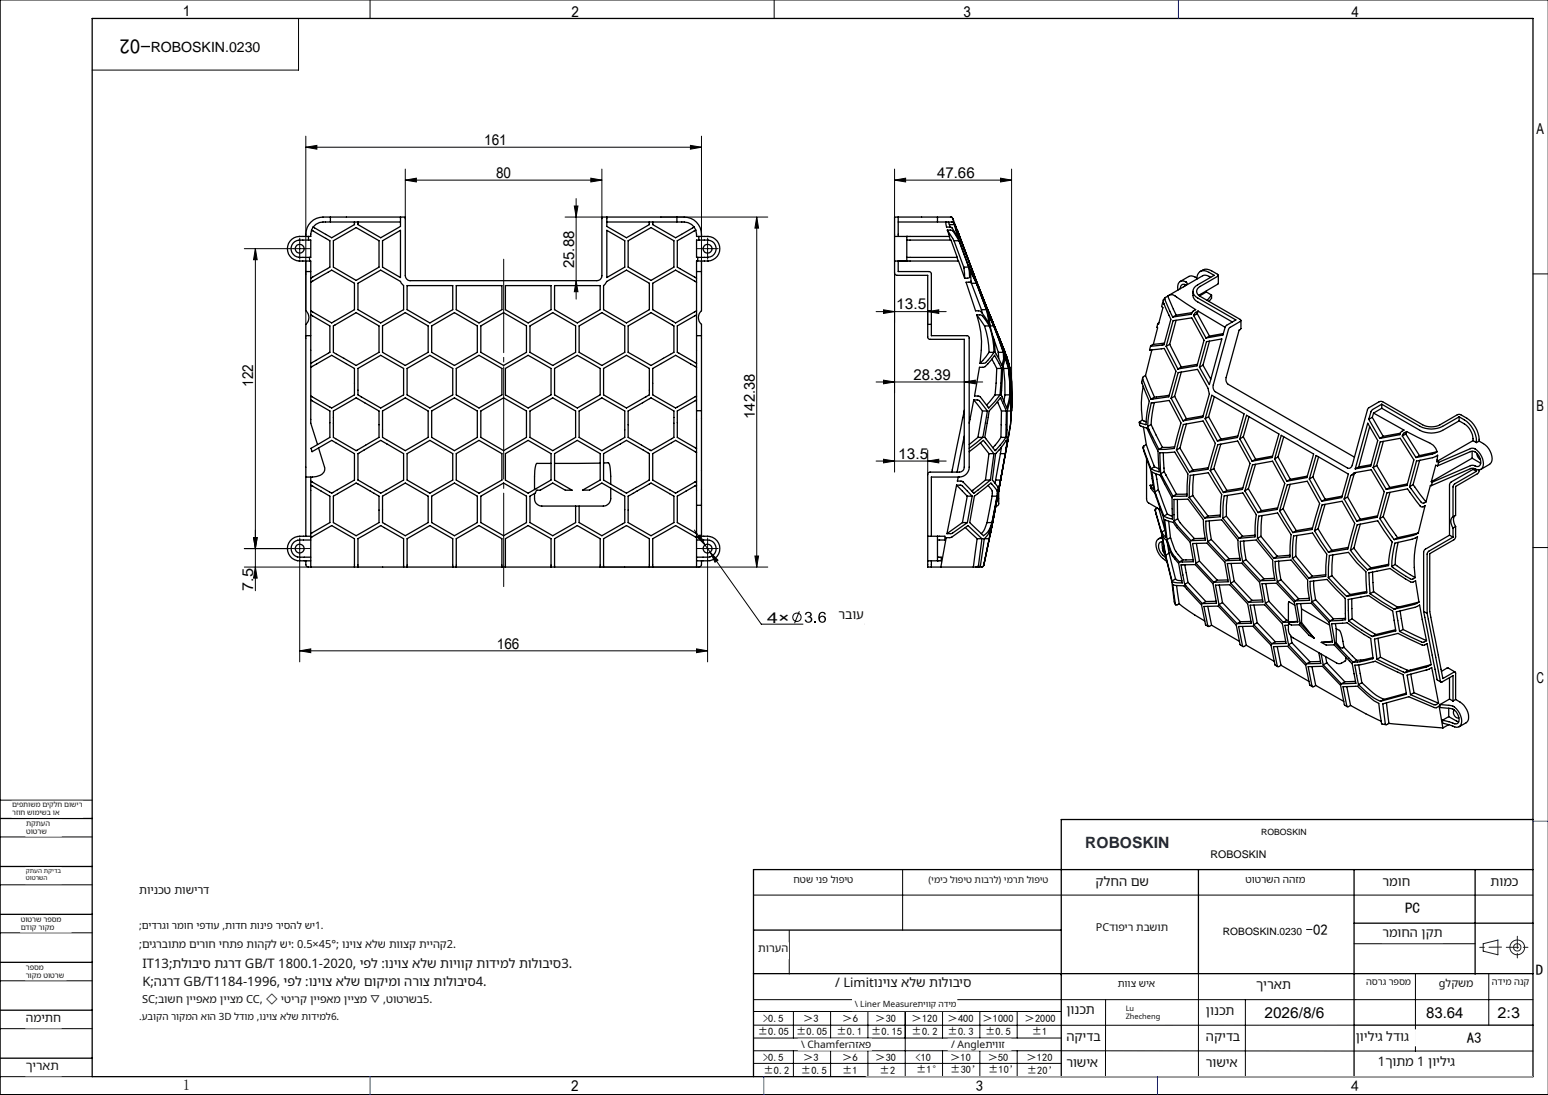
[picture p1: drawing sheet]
<svg xmlns="http://www.w3.org/2000/svg" width="420mm" height="297mm" viewBox="0 0 420 297" stroke-linecap="round" stroke-linejoin="round" font-family="sans-serif">
<g fill="none" stroke="#000" stroke-width=".27">
<path d="M100.4 0v5M210 0v5M420 0h-419.9v297h419.9M81 5v14h-56M83 39.9l3-.5v1.1zM83 36.9v51.1M83 39.9h107.3M187.3 39.4l3 .5-3 .6zM190.3 36.9v37.4M110 48.9l3-.6v1.1zM110 48.9h53.3M110 45.9v13.4"/>
<path d="M153.3 58.9h10M155.8 55.9h1l-.5 3zM156.3 53.9v27.2M160.3 48.3l3 .6-3 .5zM163.3 45.9v13.4M179.3 58.9h29M205.3 58.9v94.9M205.3 58.9l.5 3h-1zM242.7 48.9l3-.6v1.1zM242.7 45.9v13M242.7 48.9h31.8M271.5 48.3l3 .6-3 .5z"/>
<path d="M274.5 45.9v61.2M66.3 67.4h12.2M69.3 67.4l.5 3h-1zM69.3 67.4v92.8M79.7 67.4h3.3M81.3 65.8v3.3M156.3 76.1l.5 3h-1zM190.3 67.4h3.3M192 65.8v3.3M242.7 74v54.1M415.9 74.3h4.1M237.7 84.5h19"/>
<path d="M239.7 84l3 .5-3 .5zM251.7 84.5l3-.5v1zM251.7 84.3v3.2M237.7 103.6h28.9M239.7 103.1l3 .5-3 .5zM261.6 103.6l3-.5v1zM237.7 125.1h19M239.7 124.6l3 .5-3 .5zM251.7 125.1l3-.5v1zM251.7 122.1v6.6M66.3 148.8h12.2M66.3 153.8h17.3"/>
<path d="M68.8 145.8h1l-.5 3zM69.3 153.8l.5 3h-1zM79.7 148.8h3.3M81.3 147.1v3.4M81.3 151.7v27.8M162.8 153.8h45.5M188.4 143.8l18.2 25.5h27.8M189.1 145.7l.8-.6 1.4 2.7zM190.3 148.8h3.3M192 147.1v3.4M192 151.7v27.8M192.7 149.8l2.1 2.1-.8 .6z"/>
<path d="M204.8 150.8h1l-.5 3zM415.9 148.5h4.1M81.3 176.5l3-.5v1zM81.3 176.5h110.7M189 176l3 .5-3 .5zM216.9 165.8l-1.3 3.2M0 217h25M0 227h25M0 240h25M244.9 236v16.3M0 253h25M204.4 242.8h211.5"/>
<path d="M214.1 252.4v11.8M367.4 256h32.8M0 266h25M0 279h25M204.4 271.1h211.5M204.4 278.1h163M204.4 274.4h83.5M215.3 274.4v7.1M225.4 274.4v7.1M235.5 274.4v7.1M245.6 274.4v17.6M255.7 274.4v7.1"/>
<path d="M265.9 274.4v7.1M276 274.4v7.1M300 271.1l-.1 21M325.2 264.1v27.9M337.9 271.1v20.9M384 264.2v20.9M403.9 264.1v14M0 292h25M204.4 285l211.5 .1M204.4 288.4h83.5M204.5 281.5h83.5M215.3 285v7"/>
<path d="M225.4 285v7M235.5 285v7M255.7 285v7M265.9 285v7M276 285v7M287.9 292h128"/>
<circle cx="216.2" cy="167.4" r="1.14"/>
</g>
<g fill="none" stroke="#191924" stroke-width=".27">
<path d="M402.4 256l4-1v4l-4-1z"/>
<circle cx="411.7" cy="257" r="1"/>
<circle cx="411.7" cy="257" r="2"/>
</g>
<path d="M136.7 70.3v88.8" fill="none" stroke="#000" stroke-width=".27" stroke-dasharray="30.5 1.3 1.3 1.3" stroke-dashoffset="5.1"/>
<g fill="none" stroke="#000" stroke-width=".27" stroke-dasharray="30.5 1.3 1.3 1.3">
<path d="M79.7 67.4h-1.2M81.3 65.8v-1.2M81.3 69.1v1.2M83 67.4h1.2M190.3 67.4h-1.2M192 65.8v-1.2M192 69.1v1.2M193.7 67.4h1.2M79.7 148.8h-1.2M81.3 147.1v-1.2M81.3 150.4v1.2M83 148.8h1.2"/>
<path d="M190.3 148.8h-1.2M192 147.1v-1.2M192 150.4v1.2M193.7 148.8h1.2"/>
</g>
<g fill="none" stroke="#000" stroke-width=".35">
<path d="M25 5h390.9v287h-390.9zM89.6 58.9h20.4v15.9a1.38 1.38 0 0 0 1.3 1.3h50.7a1.29 1.29 0 0 0 1.3-1.3v-15.9h20.4M89.6 58.9a6.3 6.3 0 0 0-5.3 1.4 4.8 4.8 0 0 0-1.3 3.8M89.6 58.9v1.3M108.7 58.9v2.5l-5.4 3.1-6.2-3.6v-.7M164.6 58.9v2.5l5.4 3.1 6.2-3.6v-.7M183.7 58.9a6.3 6.3 0 0 1 5.2 1.4 4.8 4.8 0 0 1 1.4 3.8M183.7 58.9v1.3M243.7 58.9v5.2M254.4 58.9h-11.7v5.2M254.4 58.9h3.5M254.4 58.9v1.3"/>
<path d="M257.9 58.9l.6 .4M257.9 58.9h.2M258 58.9h.1M258.5 59.3l.8 2.1M258.5 59.3l.2 .4M79.5 66a3.4 3.4 0 0 1 2.6-.9h2.2v4.7h-2.4a2.42 2.42 0 0 1-2.5-1.1 2.42 2.42 0 0 1 .1-2.7zM83 73.7v10.6a2.45 2.45 0 0 1 0 3.7v3M83 70.8v2.9M83 73.7h1.3M83.7 64.1v1M84 69.8v1M84.3 76.5l5.7-3.2 6.2 3.5v7.2l-6.2 3.6-5.7-3.3"/>
<path d="M84.5 62.4l5 2.9v7.2l-5.2 3M84.5 62.4l-.2 1.7h-2.2a3.4 3.4 0 0 0-4.1 3.4 3.4 3.4 0 0 0 4.2 3.3h2.1v14.6M84.9 61.6l-.4 .8M90.5 65.3l6.1-3.6 6.2 3.6v7.2l-6.2 3.6-6.1-3.6zM96.2 60.2h-3.9a10.6 10.6 0 0 0-6.6 .7l-.8 .7M96.2 60.2v.7l-6.2 3.6-5.1-2.9M96.2 60.2h12.5M97.1 76.8l6.2-3.5 5.4 3 .8 1.2v6.5l-6.2 3.6-6.2-3.6zM103.8 65.3l4.9-2.8v12.8l-4.9-2.8zM110.5 77.5h12.3v6.5l-6.2 3.6-6.1-3.6zM123.8 77.5h12.4v6.5l-6.2 3.6-6.2-3.6zM137.1 77.5h12.4v6.5l-6.2 3.6-6.2-3.6z"/>
<path d="M150.5 77.5h12.3v6.5l-6.2 3.6-6.1-3.6zM164.6 76.3l5.4-3 6.2 3.5v7.2l-6.2 3.6-6.2-3.6v-6.5zM164.6 62.5l4.9 2.8v7.2l-4.9 2.8zM164.6 60.2h12.5M170.4 65.3l6.2-3.6 6.2 3.6v7.2l-6.2 3.6-6.2-3.6zM177.1 60.2h3.9a10.5 10.5 0 0 1 6.6 .7l.7 .7M177.1 60.2v.7l6.2 3.6 5-2.9M188.3 61.6l.5 .8M188.8 62.4l-5 2.9v7.2l5.2 3M188.8 62.4l.2 1.7h2.2a3.4 3.4 0 0 1 4.1 3.4 3.4 3.4 0 0 1-4.2 3.3h-2.1v14.6M189 76.5l-5.7-3.2-6.2 3.5v7.2l6.2 3.6 5.7-3.3M189 65.1h2.2a2.44 2.44 0 0 1 3.1 2.4 2.44 2.44 0 0 1-3.2 2.3h-2.1z"/>
<path d="M189 73.7h1.3M189.3 69.8v1M189.6 64.1v1M190.3 73.7v10.6a2.45 2.45 0 0 0 0 3.7v3M190.3 70.8v2.9M242.7 64.1v6.7M242.7 70.8v3.3l.4 .5 8.6 .1v9.6M242.7 64.1h3.3M242.7 70.8h3.3M243.7 70.8v2.9h8.3l.5 .2 .2 .3v10.1M243.7 60.2h13.6M246 64.1h.1"/>
<path d="M246 64.1v6.7M246 70.8h.1M246 65.1h12l1.7 4.7h-13.7M246 70.8h14.1l1.6 4.7M256.7 60.2l.1 1.4 1.4 .1 1.7 2.8-1-3.6M257 62.4l.6 1.7h-11.6M257 62.4l1.5 .2 1.7 2.7M257 62.4l1.8 2.9M257.3 60.2h.9M257.3 60.2l.3 .7M257.5 64.1l.4 1M257.6 60.9l.2 .7"/>
<path d="M257.6 60.9h1.3M258.2 60.2l.6 .4M258.2 60.2l.4 .1 .3 .3M258.3 60.2h.1M258.8 65.3h1.4M258.8 60.6l.1 .3M258.8 65.3l2.7 7.2M259 60.9l1.8 4.4M259.2 61.4h.1M259.3 61.7l1 3.6M259.3 61.4l6.2 16.3M259.6 69.8l.4 1"/>
<path d="M260.2 65.3l2.6 7.2M260.3 65.3h.5M260.3 65.3l2.6 7.2M260.8 65.3l-1-2.8 4.7 12.8M261.5 72.5l.2 3M261.5 72.5h1.3M262.8 72.5l.2 2.8-1.3 .2M262.9 72.5h.6M262.9 72.5l1.7 3.6-1.1-3.6M263.1 73.3l1.8 3.5 2.7 7.2 .7 3.6-2.1-3-.4-.3h-1.1l-2.6-7.8h1.1l.3-.3zM263.3 76.4l.3 .4M263.5 72.5l1.5 3.8"/>
<path d="M263.6 76.8l2.7 7.2M263.6 76.8h1.3M263.8 73.3l3.9 10.7 1.6 3.6-1.4-3.6M264.8 76.3h.2M265 76.3l.4 1.2M265.2 77.5h.2M265.4 77.5l2.6 6.5M265.4 77.5l2.5 6.5M321.1 77.8l.8-.6a.4 .4 0 0 0 .2-.4 .4 .4 0 0 0-.3-.3 1.53 1.53 0 0 0-1.9 .1 1.53 1.53 0 0 0-.3 1.9v.2M321.7 77.2l-.1 .2M321.8 77.3a.99 .99 0 0 0-1.2 0 .99 .99 0 0 0-.4 1M323.7 79a2.39 2.39 0 0 0 1.2 2.9l9.5 5.4"/>
<path d="M324.7 75.8a2.01 2.01 0 0 1 1-2.2 2.01 2.01 0 0 1 2.3 .3l1.4 .8-4.5 2.6a1.88 1.88 0 0 0-1.2 1.7 1.88 1.88 0 0 0 1.2 1.8l10.4 6-2.6 1.5-.9 2.6-4.6 .8M324.7 75.4a2.19 2.19 0 0 0-2.2-.4l-2.3 1.3M325.6 73.6a2.45 2.45 0 0 1 3.1-.2l1.6 1a.29 .29 0 0 1 .3 .3 .29 .29 0 0 1-.3 .3l-4.7 2.7a1.43 1.43 0 0 0-.9 1.3 1.43 1.43 0 0 0 .9 1.4l10.9 6.2a.29 .29 0 0 1 .2 .3 .29 .29 0 0 1-.2 .3l-2.8 1.6-.4 .6-4.1 15a1.73 1.73 0 0 0 .5 1.9l35.9 20.6a.9 .9 0 0 0 1.3-.7l4.2-15.2 .2-.3 2.9-1.7h.9l10.9 6.2a5.2 5.2 0 0 0 4.7 0l4.7-2.7 .7-.1a7.6 7.6 0 0 1 5.2 7.3M327.3 79.2l1.4 .8M327.3 79.2l-1.9 1.1M327.3 78.9v.3M328.5 75.2l-.5-.2a1.73 1.73 0 0 0-1.7-.2l-9.2 5.3M330.6 74.7l-.1 2.3-5.2 3.1M83 91v38.4M83 91h1.3M84.3 99.6l5.7-3.2 6.2 3.5v7.2l-6.2 3.6-5.7-3.3M84.3 85.4l5.2 3v7.2l-5.2 3"/>
<path d="M84.3 85.4v29.4l1.8 5.8M90.5 88.4l6.1-3.6 6.2 3.6v7.2l-6.2 3.5-5.3-3-.8-.5zM97.1 99.9l6.2-3.5 6.2 3.5v7.2l-6.2 3.6-5.2-3-1-.6zM103.8 88.4l6.2-3.6 6.2 3.6v7.2l-6.2 3.5-6.2-3.5zM110.5 99.9l6.1-3.5 3.1 1.7 3.1 1.8v7.2l-6.2 3.6-6.1-3.6zM117.1 88.4l6.2-3.6 6.2 3.6v7.2l-6.2 3.5-6.2-3.5zM123.8 99.9l6.2-3.5 3.1 1.7 3.1 1.8v7.2l-6.2 3.6-6.2-3.6zM130.5 88.4l6.1-3.6 6.2 3.6v7.2l-6.2 3.5-6.1-3.5zM137.1 99.9l6.2-3.5 3.1 1.7 3.1 1.8v7.2l-6.2 3.6-6.2-3.6zM143.8 88.4l6.2-3.6 6.2 3.6v7.2l-6.2 3.5-6.2-3.5zM150.5 99.9l6.1-3.5 3.1 1.7 3.1 1.8v7.2l-6.2 3.6-6.1-3.6zM157.1 88.4l6.2-3.6 6.2 3.6v7.2l-6.2 3.5-6.2-3.5z"/>
<path d="M163.8 99.9l6.2-3.5 6.2 3.5v7.2l-6.2 3.6-6.2-3.6zM170.4 88.4l6.2-3.6 2.9 1.7 3.3 1.9v7.2l-6.2 3.5-6.2-3.5zM189 99.6l-5.7-3.2-6.2 3.5v7.2l6.2 3.6 5.7-3.3M189 85.4l-5.2 3v7.2l5.2 3M189 85.4v68.4M189 91h1.3M190.3 91v46.1M251.7 88v3.4a.61 .61 0 0 0 .7 .6h9.2v34.7a1.33 1.33 0 0 1-1.3 1.4h-7.9a.61 .61 0 0 0-.7 .6v16.7M251.7 84.3v3.7M251.7 84.3h1M251.7 88h1M252.7 88v3h9.7l.6 .6v35.1a2.71 2.71 0 0 1-2.7 2.7h-7.6v16"/>
<path d="M252.7 84.3v3.7M265 85.4a26.1 26.1 0 0 1 .9 13.2M265 85.4l2.1 3M265 85.4l1.5 .2 1.9 2.8M266.3 84l.2 1M266.3 84h1.6M267.1 88.4a24.1 24.1 0 0 1 1.3 7.2M267.1 88.4h1.3M267.9 83.7l.4 1.1M267.9 84l1.9 4.4M268 84l1.4 3.6M268 84l1.2 3.1"/>
<path d="M268.3 84.8l1.3 3.6M268.4 95.6l-2.5 3M268.4 95.6h1.3M268.4 88.4a22.7 22.7 0 0 1 1.3 7.2M268.6 88.4l1 3.5 .4 3.7 1.9 3.5 .4-1.7-.1-1.8M268.6 88.4l-.7-3.6 1.7 3.6M268.6 88.4h1.2M269 86.4l.8 2M269.1 97.4l1.3 2.5M269.5 91.4l1.4 4.2M269.6 88.4l2.6 7.2M269.6 88.4l2.7 7.2"/>
<path d="M269.7 95.6l-2.3 2.8-1.5 .2M269.8 88.4l2.8 7.2M269.8 88.4a70.6 70.6 0 0 1 4 10.7l-.2-.5M270.4 99.9l-.4 7.2M270.4 99.9h1.3M270.9 95.6h1.3M270.9 95.6l.1 1.6M271.7 99.9l-1.9-3.5-.8 1.1a4.7 4.7 0 0 1-1.9 2.1h-1.4l-1.3 7.8 1.5 .2 2.4 3.1 3-3.6M271.7 99.9l-.4 7.2M272.1 99.4l.2 .5M272.3 95.6l1.2 3.5-.9-3.5M272.3 95.6h.3"/>
<path d="M272.3 99.9l.3 3.6 .1 3.6M272.3 99.9h1.3M272.6 95.6l.4 1M273.2 97l-.2-.6 .3 .8M273.3 97.4l.7 2.5M273.6 99.9l-1.1-3.5v1.7l-.5 1.8-.4 7.2 1.6 3.6 .8-3.6M273.6 99.9l.4 7.2M273.7 99.9l-.8-3.5 1.1 3.5M273.7 99.9l.4 7.2M273.7 99.9h.3M273.8 99l.2 .9M274 99.9l.4 3.6 .1 3.6"/>
<path d="M274 99.9l.5 3.6v3.6M311.9 94.9l4-.4 3.2 6.2-2 6.9-4.8 .7M312.2 93.9l-.3 1M312.5 94.9l-1.7 6.9M314.1 87.8l-.2 1 .2 .1-1.2 4.5M314.4 87.6l-.3 .2M315.4 82.2l-.2 .9 .3 .4-1.2 4.4-.2-.1M315.4 82.2l.4 .2M315.6 82l-.2 .2M315.7 81.3l-.1 .6 2.1 4.7-1.9 6.9-3.6 .4 .7-.5M315.9 93.1l-3 .3M316.2 80.7l-.6 .7"/>
<path d="M316.4 93.9l3.2 6.2M316.4 93.9l1.9-6.9 5.1-.8 3.3 6.1-1.9 6.9-5.2 .9M316.8 80.3a1.65 1.65 0 0 1 2.4 .3l5.2 3.4-.8 .5-.3 .7-5.1 .8M316.8 80.3l-.7 .5-.1 .3 2.2 4.9M316.8 80.3l2.3 5.2M317.4 93.4l3.1 6.2M317.4 93.4l-1 .5M319.1 86.9l-1.7 6.5M319.1 85.5l-.9 .5M320.5 99.6l-.9 .5M323.4 84.8l-4.3 .7M323.9 85.6l3.3 6.1"/>
<path d="M324.8 85.1l3.4 6.1M324.8 85.1l-.9 .5M324.9 98.8l-4.4 .8M325 84.4l-.8 .5-.3 .7M325 84.4l7.4 4.4M325 84.4l-.2 .7M326.4 99.1l2.1 3.7M326.4 99.1l-1 .5M327.3 92.7l4.2-.8-3.4 12.4-2.7-4.7zM328.2 92.5l-1.8 6.6M328.2 91.2l-1 .5M328.7 80v.9l-.7 .9"/>
<path d="M328.7 80l-1.2 1.5M331.9 90.5l-3.7 .7M336.7 86.9v2.2l-.5 .4-3.5 12.9a1.73 1.73 0 0 0 .5 1.8l34.3 19.8M84.3 108.5l5.2 3v7.1l-5.1 3 .3 .9 5.3-3.1 6.2 3.6v7.2l-6.2 3.6-5.7-3.3M90.5 111.5l6.1-3.6 6.2 3.6v7.1l-6.2 3.6-6.1-3.6zM103.8 111.5l6.2-3.6 6.2 3.6v7.1l-6.2 3.6-6.2-3.6zM117.1 111.5l6.2-3.6 6.2 3.6v7.1l-6.2 3.6-6.2-3.6zM130.5 111.5l6.1-3.6 6.2 3.6v7.1l-6.2 3.6-6.1-3.6zM143.8 111.5l6.2-3.6 6.2 3.6v7.1l-6.2 3.6-6.2-3.6zM157.1 111.5l6.2-3.6 6.2 3.6v7.1l-6.2 3.6-6.2-3.6zM170.4 111.5l6.2-3.6 3.2 1.8 3 1.8v7.1l-6.2 3.6-.2-.1-6-3.5zM189 108.5l-5.2 3v7.1l5.2 3"/>
<path d="M189 111.4h1.3M261.6 118.3l-1.9 9.8M261.6 111.3l-3.4 16.8M264.2 108.5l2.4 3M264.2 108.5l1.4 .1 2.3 2.9M264.2 108.5l-1.2 6.3M265.3 118.6l-2.3 2M265.3 118.6h1.4M266.6 111.5l-1.3 7.1M266.6 111.5h1.3M266.7 118.6l-3.7 3M267.9 111.5l-1.2 7.1"/>
<path d="M270 107.1l-2.3 2.8M270 107.1h1.3M270.6 109l1.1 2.5M271.6 118.6l-2.2 2.8M271.6 118.6h1.3M271.7 111.5h1.4M271.7 111.5l-.1 7.1M272.7 107.1h1.3M272.7 107.1l-.3 1.7M273.1 111.5l-1.7-3.6-3 3.6-1.2 7.1 2.8 3.6 2.9-3.6M273.1 111.5l-.2 7.1M273.2 118.6a6.6 6.6 0 0 1-.3 3.6l.7-3.6"/>
<path d="M273.2 118.6h.4M273.3 111.5l.7-3.6 .4 3.6M273.3 111.5h1.1M273.3 111.5l-.1 7.1M273.5 119.2l-.2 .9M274.1 107.1l.3 3.6M274.1 107.1h.4M274.4 111.5l-.2 3.6-.6 3.5M274.4 111.5l-.2 3.6-.6 3.3M274.5 107.9v3.6M274.5 107.1l-.1 4.4M274.5 107.1v3.6v-3.2"/>
<path d="M309.1 114.5l.1 .9 2 .7 3 6.2 .3 5.7-2.2-.9M310 113.9l1 .5M310 102.5l-.2 1.2 2 5.1-.6 3.2-.3 3.2-1.8-.6 .9-.7M310.2 104.8l-.1 .2a26.8 26.8 0 0 0-.1 8.9M310.2 115.8l.8 4.8M310.8 101.8l2.4 5.9M310.8 101.8l-.6 .4-.1 .7 2.2 5.4M311.4 115.7l.3-3.2 .6-3.2 4.9-.7 3.2 6.1-1.8 6.9-4.2 .3M311.4 115.7l3 6.2M312.3 115.1l3.1 6.3M312.3 115.1l-.9 .6M313.2 109.2l-.6 2.8-.3 3.1"/>
<path d="M313.2 107.7l-.9 .6M317.3 107.2l-4.1 .5M317.7 108l2-6.9 5.2-.9 2.9 5.2 .3 1.4-1.8 6.4-5.3 1M317.7 108l3.3 6.2M318.7 107.5l3.2 6.1M318.7 107.5l-1 .5M320.5 100.9l-1.8 6.6M321.9 115l-1.8 6.5M321.9 113.6l-.9 .6M326.4 112.8l-4.5 .8M327 113.6l1.8-6.4 8.7 5.1-1.8 6.4-5.4 .9M327 113.6l3.3 6"/>
<path d="M327.9 113l3.4 6.1M327.9 113l-.9 .6M329.5 107.6l-1.6 5.4M331.3 119.1l-1 .5M335.8 118.2l-4.5 .9M336.4 119l1.8-6.4 8.8 5.1-1.8 6.4-5.5 1M336.4 119l3.3 6.1M337.3 118.5l3.4 6.1M337.3 118.5l-.9 .5M338.9 113l-1.6 5.5M348.3 118.5l-1.6 5.4M371.1 114.8l2.7 4.7-1.9 6.9-4.2 .8z"/>
<path d="M371.4 113.7l3 5.2M371.6 115.7l-2.9 10.9M372.3 113.2l3 5.2M372.3 113.2l-.9 .5M372.7 112l8.2 4.7-.7 .5-.4 .7-5.4 1M372.7 112l-.4 1.2M374.9 109.6l10.4 6a6.7 6.7 0 0 0 6.1 0l4.5-2.5M374.9 110.7l10.4 6a6.7 6.7 0 0 0 6.1 0l4.5-2.5M374.9 109.6l-2.7 1.7-.8 2.4M374.9 110.7l-2.2 1.3M374.9 109.6v1.1M375.3 118.4l-.9 .5"/>
<path d="M375.3 119.7l-1.8 6.6M379.9 117.5l-4.6 .9M380.5 118.2l3.7 5.9M381.4 117.7l3.7 5.9M381.4 117.7l-.9 .5M381.6 117l3 1.6a9.9 9.9 0 0 1 4.9 3l.4 .9M381.6 117l-.8 .6-.3 .6M381.6 117l-.2 .7M395.9 114.2a5.6 5.6 0 0 1 3.8 5.3M395.9 113.1a7.5 7.5 0 0 1 4.7 6.9M395.9 113.1v1.1M399.7 119.5l-9.9 5.7"/>
<path d="M399.7 119.5l.9 .5M401.3 119.7a5 5 0 0 1 3.3 5.7l-.5 .5-2.3 1.4M401.3 119.7l-.7 .3M83 129.4v16M84.3 131.6l5.2 3v7.1l-5.2 3M84.3 129.4v24.4M86.4 121.5l1.7 5.2a2.11 2.11 0 0 1-2.2 2.6l-2.9 .1M90.5 134.6l6.1-3.6 2.2 1.3 4 2.3v7.1l-6.2 3.6-3-1.8-3.1-1.8zM97.1 123l6.2-3.6 1.7 1 4.5 2.6v7.2l-6.2 3.6-6.2-3.6zM103.8 134.6l6.2-3.6 6.2 3.6v7.1l-6.2 3.6-6.2-3.6zM110.5 123l6.1-3.6 6.2 3.6v7.2l-6.2 3.6-6.1-3.6zM117.1 134.6l6.2-3.6 6.2 3.6v7.1l-6.2 3.6-6.2-3.6z"/>
<path d="M123.8 123l6.2-3.6 6.2 3.6v7.2l-6.2 3.6-6.2-3.6zM130.5 134.6l6.1-3.6 6.2 3.6v7.1l-6.2 3.6-6.1-3.6zM137.1 123l6.2-3.6 6.2 3.6v7.2l-6.2 3.6-6.2-3.6zM149.5 125.7h-3.9l-.2 .4a20.3 20.3 0 0 0-.4 6.7M156.2 137.3v4.4l-6.2 3.6-6.2-3.6v-7.1l1.5-.9 .3-.7h1l3.4-2 3.4 2h1.8l-4.7-2.8v-7.2l6.1-3.6 6.2 3.6v7.2l-4.8 2.8 1.9-.1 3.4-1.9 6.2 3.6v7.1l-6.2 3.6-6.2-3.6v-4.4M162.8 125.6l-12.3 .1M163.8 123l6.2-3.6 2.3 1.4 3.9 2.2v7.2l-6.2 3.6-6.2-3.6zM163.8 125.6l1.2-.1 .3 .4 .3 1.9 .1 3.5M165.7 132.4v2.9a2.05 2.05 0 0 1-2 2h-16.7a1.99 1.99 0 0 1-2-2v-1.4M170.4 134.6l6.2-3.6 5 2.9 1.2 .7v7.1l-6.2 3.6-3.8-2.2-2.4-1.4zM189 122.7l-5.7-3.3-6.2 3.6v7.2l6.2 3.6 5.7-3.3M189 131.6l-5.2 3v7.1l5.2 3"/>
<path d="M189 137.1h1.3M190.3 137.1v8.3M259.5 131.6l1.5 .1 2.8 2.9M259.5 131.6l-2.6 13.1M259.5 131.6l2.9 3M260 129.4l-.2 1.1 1.5 .2 2.9 3.1 4.5-3.6M262.4 134.6l-1.3 7.1M262.4 134.6h1.4M263 122.5l3.8-3.1 2.9 3.6M263.8 134.6l-1.3 7.1M264.4 134.6l4.5-3.6 .2 .3a3.3 3.3 0 0 1 1.5 2.2l-.8 4.9a9.7 9.7 0 0 1-2.3 6.4l-.7 .5-3.7-3.6zM266 120.1l2.3 2.9"/>
<path d="M267.4 130.2l-3.7 3M267.4 130.2h1.3M268.1 131.7l.5 .6a2.28 2.28 0 0 1 .6 2.3M268.3 123h1.4M268.3 123l-.9 7.2M269.2 134.6h1.5M269.2 134.6l-1.4 7.1M269.7 123l-1 7.2M270.1 130.2l-.2 .9M270.1 130.2h1.4M270.7 134.6l-1.4 7.1M270.8 133.7l.2-.7v3.7l-.3 .5-.5 .1-.9 4.4"/>
<path d="M271.2 131.7l-.1 .7M271.3 131l-2.1 10.7M271.4 131l-.1 .2M271.4 123h1.4M271.4 123l-1.3 7.2M271.5 130.2l-.8 4.4M271.5 130.2v.1M271.6 129.7l-.1 .5M271.7 121.3l-.3 1.7M272 127.2l-.4 2.5M272.8 123l.4-2.6-.2-1-2.9 3.6-.9 7.2 1.4 1.7 .2 .9-.1 1 .8-3.6M272.8 123l.6-3.6-1.9 10.8"/>
<path d="M310.1 121.3h.1M310.2 121.5l2.1 5.6M310.2 121.5l.1 .8M310.3 122.3l1.9 5.2 .9 5.3-1-1.2M310.3 122.1v.2M311 120.6l2.2 6M311 120.6l-.7 .4-.1 .5M311.1 124.5v11.1l.5 .8 3.1 1.8 .1-.3M312.1 131.6l.2 .9 1 1.2 2.4 6.6 .7 5.5-1.3-1.4M312.9 131.5l-.8 .1M313.2 126.6l1.2 .5M313.2 126.6l-.9 .5"/>
<path d="M313.4 133.4l-.9-5.4 2.2 .9 3.3 6.1 .1 5.8-2.3-.8M313.4 133.4l2.4 6.6M313.4 138.3h.1M313.4 138.4l1.7 6M313.4 138.4l.2 .9a72.5 72.5 0 0 1 2.5 10.6l-.7-1.3M313.6 128.5l.7 4.4M313.9 137.8l-.4 .2-.1 .4M314.3 132.9l2.4 6.5M314.3 132.9l-.9 .5M314.4 138l1.7 5.8-1 .6M314.9 128.5l-.2-5.7 4-.2 3.6 5.9-.2 6-3.9 .1M314.9 128.5l3.3 6.1"/>
<path d="M315.4 121.4l-1 .5M315.6 122.8l.3 5.1M315.9 127.9l3.3 6.2M315.9 127.9l-1 .6M316.7 139.4l1.4 .6M316.7 139.4l-.9 .6M318.7 121.2l-3.3 .2M319.2 122.1l1.9-7 5.3-.9 3.3 6.1-2 7-5 .7M319.2 122.1l3.5 5.9M319.2 134.1l-1 .5M319.4 135.5l.1 5.2M320.1 121.5l3.5 6"/>
<path d="M320.1 121.5l-.9 .6M322.1 134l-2.9 .1M322.7 134.9l.2-6 4.9-.7 3.7 5.9-.3 3.1-.1 3-4.3 .3M322.7 134.9l4.1 5.6M323.6 134.4l4.2 5.6M323.6 134.4l-.9 .5M323.6 127.5l-.9 .5M323.9 128.8l-.3 5.6M327.8 140l-1 .5M327.8 126.9l-4.2 .6M328.4 127.6l2-7 5.4-1 3.4 6.1-2.1 7-5.2 .9M328.4 127.6l3.5 6"/>
<path d="M329.3 127.1l3.6 5.9M329.3 127.1l-.9 .5M331.1 139.7l-3.3 .3M331.2 120.5l-1.9 6.6M332.9 133l-1 .6M333 134.4l-.3 2.7v2.9M337.2 132.3l-4.3 .7M337.7 133.1l2.1-7 5.5-1 3.3 6-2.1 7.1-5.2 .8M337.7 133.1l3.6 5.9M338.7 132.6l3.6 5.9M338.7 132.6l-1 .5M340.6 125.9l-1.9 6.7"/>
<path d="M340.7 124.6l-1 .5M342.3 138.5l-1 .5M342.4 139.8l-.3 5.7M345.3 123.7l-4.6 .9M345.8 124.5l1.8-6.4 8.8 5.1-1.8 6.3-5.5 1M345.8 124.5l3.3 6M346.6 137.8l-4.3 .7M346.7 123.9l3.4 6.1M346.7 123.9l-.9 .6M347.2 138.6l2.1-7.1 5.4-1 3.3 6.1-2 7-5.2 .9M347.2 138.6l3.6 5.9M348.1 138l3.6 5.9"/>
<path d="M348.1 138l-.9 .6M350.1 131.4l-2 6.6M350.1 130l-1 .5M354.7 129.1l-4.6 .9M355.2 129.9l1.9-6.4 8.7 5.1-1.8 6.4-5.4 1M355.2 129.9l3.4 6.1M356.2 129.4l3.4 6M356.2 129.4l-1 .5M357.8 123.9l-1.6 5.5M359.5 136.8l-1.9 6.6M359.6 135.4l-1 .6M364.1 134.6l-4.5 .8"/>
<path d="M364.7 135.4l1.8-6.4 .9-.8 4.6-.8 3.6 5.9-1.9 7-5.6 1.1M364.7 135.4l3.4 6M365.6 134.8l3.5 6M365.6 134.8l-.9 .6M367.5 128.4l-1.9 6.4M367.7 128.3l-.9 .5M367.9 128.2l-.2 .1M368.7 126.6l-1 .6M372 126l-3.3 .6M372.6 126.8l3.5 5.9M372.6 126.8l1.9-6.9 5.4-1 3.7 5.8-1.9 7-5.6 1M373.5 126.3l3.6 5.9"/>
<path d="M373.5 126.3l-.9 .5M373.8 139.9l-4.7 .9M377.1 132.2l-1 .5M377.1 133.6l-1.8 6.5M381.8 131.3l-4.7 .9M382.4 132l3.3 4.3 .5 .2 .7-.4M383.4 131.4l3.5 4.7M383.4 131.4l-1 .6M385.1 123.6l-.9 .5M385.2 124.9l-1.8 6.5M388.3 131.7h-.2l-1.2 4.4M388.3 130.7l.3 .1"/>
<path d="M388.6 130.8l-.3 .9M389.8 125.2l.3-1.7-1.4 .6-4.4 1-1.9 6.9M389.8 125.2l.5 .2M389.9 122.5l-1.3 .7-4.4 .9M389.9 122.5l-4.8 1.1M390 126.4l9.3-4a1.86 1.86 0 0 1 2.1 1.5 1.77 1.77 0 0 1-.3 2.6l-1.3-.3-.8 .1-10.4 4.5M390 126.4l-.5-.2-1.2 4.5M390.3 125.4l9.2-3.8a2.58 2.58 0 0 1 2.1 1.6l.7 1.3a2.02 2.02 0 0 1-1.1 3l-1.4-.5-.8 .1-10.7 4.6M390.3 125.4l-.3 1M394.8 139.8a2.28 2.28 0 0 0 .1 3M399.4 122.4v1.9M399.4 124.3l-11.1 6.4"/>
<path d="M399.4 124.3l2.3 1.3M399.7 127.3l-5.9 3.4-.5 .6v13.9M399.7 127v.3M399.7 127.3l.9 .5M400.6 127.8l-5.9 3.4-.3 .4-.2 8.6M400.6 127.3v.5M400.7 123l.3 1.1 .7 .5M401.3 127.5l-.4 .9-6 3.5v7.9l-.7 .4M83 152.1l.1 1.4 .4 .3h.8M84.3 145.8l5.7-3.2 6.2 3.5v7.7M84.3 153.8h11.9M84.3 145.4h-2.2a3.4 3.4 0 0 0-4.1 3.4 3.4 3.4 0 0 0 4.2 3.3h2.1"/>
<path d="M84.3 146.5h-2.2a2.45 2.45 0 0 0-3.1 2.4 2.45 2.45 0 0 0 3.2 2.2h2.1M96.2 153.8h.9M97.1 153.8v-7.7l6.2-3.5 6.2 3.5v7.7M97.1 153.8h79.1M110.5 153.8v-7.7l6.1-3.5 6.2 3.5v7.7M123.8 153.8v-7.7l6.2-3.5 6.2 3.5v7.7M137.1 153.8v-7.7l6.2-3.5 6.2 3.5v7.7M150.5 153.8v-7.7l6.1-3.5 6.2 3.5v7.7M163.8 153.8v-7.7l6.2-3.5 6.2 3.5v7.7M176.2 153.8h.9M177.1 153.8h11.9M189 145.8l-5.7-3.2-6.2 3.5v7.7"/>
<path d="M189 146.5h2.1a2.46 2.46 0 0 1 3.2 2.3 2.46 2.46 0 0 1-3.3 2.3h-2M189 145.4h2.2a3.4 3.4 0 0 1 4.1 3.5 3.4 3.4 0 0 1-4.3 3.2h-2M190.3 152.1v1l-.2 .5-1.1 .2M251.7 145.4v6.7M251.7 152.1v1.7h3.6M251.7 145.4h2.7M251.7 152.1h2.7M252.7 152.1v1.7M254.4 151.1h1v1h-1M254.4 145.4v6.7M254.4 145.4h2v1.1h-2M255.3 153.8h8.8"/>
<path d="M261.1 141.7l-4.2 3M261.1 141.7h1.4M261.9 143.1l3.2 3M262.5 141.7l-4.2 3h-1.4M264.1 153.8h1.1M265.1 146.1l-1 7.7M265.1 146.1h1.3M266.4 146.1l-3.8-3.5-4.5 3.2h-1.4l-1.4 8M266.4 146.1l-.9 7.3-.8 .4M267.1 146.1l-1.1 7.1-.2 .4-.5 .2M267.1 146.1h1.3M267.1 146.1l-.1 .2"/>
<path d="M267.8 141.7a5.1 5.1 0 0 1-1.6 3M267.8 141.7h1.5M268.9 143.9l-.3 1.4M268.9 143.1l.1-.5a6.5 6.5 0 0 1-1.9 3.5M269.1 142.6l-.2 1.3M269.2 141.7l-.8 4.4M269.3 141.7l-2.4 11.6-.4 .5-1 .1M269.3 141.7l-.9 4.4M315.3 145.6l-1 .6M315.4 148.6l.1 .8 .7 1.5a52.7 52.7 0 0 1 2.4 12.4M315.4 146.9l.1 1.6M315.4 146.1a1.51 1.51 0 0 0-1.6 .5 1.51 1.51 0 0 0-.1 1.7 6.5 6.5 0 0 0 2.7 3.9l.3 .3"/>
<path d="M315.6 147a1.12 1.12 0 0 0-1.1 .4 1.12 1.12 0 0 0-.1 1.2 6.2 6.2 0 0 0 2 2.8M315.8 148.3l-.4 .3M316.3 150.6l-1-5.3 .3 .3a4.8 4.8 0 0 1 1.8 3.4l.7 1.7 1.7 2.1 1 5.3h-1.3a1.58 1.58 0 0 1-1.5-.5M316.3 150.6l1.7 7M316.7 146.4l-.7-5.5 2.3 .8 1.1 1.5 3.5 3.8 .9 5.4h-3.8M316.7 146.4v.1a9.1 9.1 0 0 0 1.5 3.8l1.8 2.1M316.7 147l.5 3M317.1 141.4l.5 4.4M317.2 150l1.7 7M317.2 150l-.9 .6M317.6 145.8l1.1 3.2 2.2 2.9M317.6 145.8l-.9 .6"/>
<path d="M318.6 141.3l.6 1 3.9 4.3M318.6 141.3l-.1-5.8 3.8-.1 4.2 5.6 .1 2.9 .5 2.6-4 .1M318.9 157l.7 .4 1.1 .1M318.9 157l-.9 .6M319.2 158.8l.7 5M319.5 140.7l1.6 2.2 3 3.2M319.5 140.7l-.9 .6M320.9 151.9l-.9 .5M321.4 158.5l-1-5.3 3.9-.1 4.8 5.2 1 5.3-3.9 .1M321.4 158.5l4.8 5.2M321.5 153.2l.8 4.8M322.3 158l-.9 .5"/>
<path d="M322.3 158l4.9 5.2M323.7 151.8l-2.8 .1M324.1 146.1l-1 .5M324.5 152.7l-.9-5.3 3.9-.1 4.8 5.2 .9 5.3-3.9 .1M324.5 152.7l4.8 5.2M324.6 147.4l.8 4.8M325.4 152.2l4.9 5.2M325.4 152.2l-.9 .5M327 146l-2.9 .1M327.7 146.9l-.4-2.7-.1-2.8 4.3-.4 4.4 5.5 .6 5.4-3.9 .2M327.7 146.9l4.9 5.2M328.1 141.3l.1 2.4 .4 2.6"/>
<path d="M328.6 146.3l4.9 5.2M328.6 146.3l-.9 .6M330.3 157.4l-1 .5M330.8 158.7l.9 4.7M331.8 140.5v-2.9l.3-3.1 5.1-.8 3.7 5.9-.4 3.1v2.9l-4.3 .4M331.8 140.5l4.4 5.5M332.7 140l4.4 5.4M332.7 140l-.9 .5M333.2 157.3l-2.9 .1M333.5 151.5l-.9 .6M333.9 158.2l-.9-5.3 3.9-.2 4.8 5.2 1 5.4-4 .1M333.9 158.2l4.8 5.2"/>
<path d="M334 152.8l.9 4.9M334.9 157.7l4.8 5.1M334.9 157.7l-1 .5M336.4 151.4l-2.9 .1M337.1 145.4l-.9 .6M337.1 152.3l-.4-2.6-.2-2.9 4.4-.3 4.4 5.4 .6 5.5-3.9 .1M337.1 152.3l4.9 5.2M337.5 146.8l.6 5M338.1 151.8l4.8 5.2M338.1 151.8l-1 .5M340.5 145.2l-3.4 .2M341.2 146v-3l.3-3 5.1-.9 3.7 5.9-.3 6.1-4.4 .3"/>
<path d="M341.2 146l4.4 5.4M342.1 145.5l4.4 5.4M342.1 145.5l-.9 .5M342.9 157l-.9 .5M343.4 158.3l.9 4.8M345.8 156.9l-2.9 .1M346.5 150.9l-.9 .5M346.6 157.8l-.6-5.5 4.3-.4 4.5 5.4 .1 2.9 .4 2.6-3.9 .2M346.6 157.8l4.8 5.2M346.9 152.2l.2 2.3 .4 2.7M347.5 157.2l4.9 5.2M347.5 157.2l-.9 .6"/>
<path d="M350 150.6l-3.5 .3M350.7 151.4l.3-6 5.1-.8 3.9 5.7-.3 6-4.6 .5M350.7 151.4l4.4 5.4M351.6 150.9l4.5 5.4M351.6 150.9l-.9 .5M351.7 143.9l-.9 .6M351.9 145.2l-.3 5.7M356.1 156.3l-1 .5M356.1 143.2l-4.4 .7M356.4 157.6l.1 2.4 .4 2.7M356.7 144l2-7.1 5.4-.9 3.5 6-1.9 6.9-5.3 .9M356.7 144l3.7 5.8"/>
<path d="M357.6 143.4l3.8 5.9M357.6 143.4l-.9 .6M359.7 155.9l-3.6 .4M360.4 156.7l.3-6 5.2-.9 2.2 2.8 2.5 2.5 .2 5.7-5.4 1M360.4 156.7l5 5.1M361.4 156.1l4.9 5.2M361.4 149.3l-1 .5M361.4 156.1l-1 .6M361.6 150.5l-.2 5.6M365.8 148.5l-4.4 .8M366.4 149.3l1.8-7 5.6-1.1 3.9 5.8-.7 3.3-.3 3.1-5.7 1.1M366.4 149.3l2.1 2.7 2.5 2.5"/>
<path d="M367.3 148.7l2.1 2.7 2.6 2.6M367.3 148.7l-.9 .6M369.1 142.2l-1.8 6.5M369.1 140.8l-1 .6M372 154l-1 .5M372.4 155.2l.3 5.3M374.4 140.6l3.9 5.8M374.4 140.6l1.9-6.9 5.6-1.1 3.5 4.8 .5 .1 .7-.3-1.8 7.4M375.3 140.1l3.9 5.7M375.3 140.1l-.9 .5M376.8 153l-4.8 1M377.6 153.7l.2-3.1 .7-3.3 4.6-1 1.5-.7a27.4 27.4 0 0 0-.6 11.1"/>
<path d="M377.6 153.7l5.1 3.4h.5l.8-.4M378.5 153.1l5.5 3.6M378.5 153.1l-.9 .6M379.2 145.8l-.9 .6M379.3 147.1l-.5 3-.3 3M384.8 144.6l-5.6 1.2M384.8 144.6l-1.4 .6-5.1 1.2M393.3 145.2l-6.5 3.7-.5 .6v16.3M393.3 145.2l.9 .5M394.2 140.2a2.14 2.14 0 0 0 0 3M394.2 145.7l-6.6 3.8-.3 .5-.1 16.4M394.2 143.2v2.5"/>
<path d="M394.9 142.8v2.9l-.2 .6-6.8 3.9v15.7l3.6 18.1 3-1.7 .4 .2v7.2M394.9 142.8l-.7 .4M318.7 163.4l.3 .7M319.9 163.8l-.7 .3-.3-.1-.7-5.5 .6 .3 2.4 .1 4.8 5.2 1.1 5.4 .7 .4M319.9 163.8l2.7 2 4.3 2.6M327.2 163.2l-1 .5M327.7 164.5l1 5.1M328.7 169.6l-.7 .3-.3-.2-1.1-5.2 3.9-.1 4.9 5.2 1 5.2 .9 .6M328.7 169.6l7.6 4.4M330 163.1l-2.8 .1M330.7 164l-.9-5.3 3.9-.1 4.8 5.2 1 5.2-3.9 .2M330.7 164l4.9 5.2"/>
<path d="M331.7 163.4l4.9 5.2M331.7 163.4l-1 .6M336.6 168.6l-1 .6M337.1 169.9l1 5.1M338.1 175l-.7 .4-.3-.2-1-5.3h3.8l4.9 5.1 1.1 5.4 .8 .4M338.1 175l7.6 4.4M339.4 168.6h-2.8M339.7 162.8l-1 .6M340.1 169.4l-.9-5.3 3.9-.1 4.8 5.2 1 5.3-3.8 .1M340.1 169.4l5 5.2M340.2 164.1l.9 4.8M341.1 168.9l4.9 5.2"/>
<path d="M341.1 168.9l-1 .5M342.6 162.7l-2.9 .1M343.3 163.6l4.9 5.2M343.3 163.6l-.9-5.3 3.9-.1 4.9 5.2 .9 5.3-3.9 .1M344.3 163.1l4.8 5.2M344.3 163.1l-1 .5M346 174.1l-.9 .5M346.5 175.4l1.1 5M348.8 174l-2.8 .1M349.1 168.3l-.9 .5M349.6 169.6v1.2a2.69 2.69 0 0 0 1.2 2.2l11.8 6.8 .8 .2 .5-.2M349.6 169.6l.1-.4 .7 .3h2.1l2.7 2.8 1.3 .8"/>
<path d="M349.6 169.6h-1l1 5.3M349.6 168.2l-.5 .1M349.6 174.9l4.9 5.2M350.2 172.4l.3 1.9M350.5 174.3l4.9 5.2M350.5 174.3l-.9 .6M351.3 164.1l-1.7-.8v5.4l2.5-.2M352.4 162.4l-1 .6M352.7 169.1l-.9-5.3 4-.2 4.8 5.2 .9 5.3-3 .1M352.7 169.1l3.8 4M352.9 163.7l.2 1.5M353.1 165.2l7.7 4.3"/>
<path d="M353.1 168.9l3.4 4.2M353.1 165.2v3.7M353.1 168.9l-.4 .2M355.2 162.3l-2.8 .1M355.4 179.5l-.9 .6M356 163.2l-.4-2.7-.1-2.8 4.5-.5 5 5.1 .1 5.8-4.2 .3M356 163.2l4.9 5.2M356.9 162.7l4.9 5.1M356.9 162.7l-.9 .5M357.8 177l.6 2.9-3.9 .2M358.2 179.4l-2.8 .1M358.5 177.4l.5 2.9"/>
<path d="M358.5 174.2l1.3 .8 2.2-.1 4.9 5.2 1 5.2-4 .2M359.7 178.1l.3 1.7M360 179.8l4.9 5.1M360 179.8l-1 .5M361.5 174l-3 .2M361.8 167.8l-.9 .6M362.2 174.5l-.9-5.3 4.2-.3 6.4 4.3 .6 5.4-3.5 .9-1.9 .1M362.2 174.5l4.9 5.1M362.3 169.2l.2 1.3M362.5 170.5l.9 .5 .3 .4 .9 4.1M362.5 174.3l1 1.2a.76 .76 0 0 0 1.1 0M362.5 170.5v3.8"/>
<path d="M362.5 174.3l-.3 .2M364.6 175.5l3.5 3.6M364.9 179.3l-.9 .6M365.1 167.7l-3.3 .1M365.1 178.2l.1 .6-.3 .5M365.9 168.4l-.1-5.8 5.5-1.1 6.6 4.2 .8 5.4-6.4 1.5M365.9 168.4l6.4 4.2M366.3 161.3l-.9 .5M366.7 162.4l.2 5.4M366.9 167.8l6.4 4.3M366.9 167.8l-1 .6M368.1 179.1l-1 .5"/>
<path d="M370.8 160.4l-4.5 .9M371.7 161l-.3-5.6 5.8-1.2 5.5 3.6 .6 .1 .8-.4 .9 5.8M371.7 161l6.6 4.2M372.5 178.4l-2.6 .6-1.8 .1M372.7 160.5l6.5 4.2M372.7 160.5l-1 .5M373.3 172.1l-1 .5M373.6 178.8l-.7-5.4 6.4-1.6 6.5 3.1 .7 .1 .7-.4 1.1 5.7M373.6 178.8l7.5 3.7M373.9 173.1l.6 5.2M374.5 178.3l7.6 3.6M374.5 178.3l-.9 .5"/>
<path d="M378.6 170.8l-5.3 1.3M379.2 164.7l-.9 .5M379.7 171.3l-.9-5.4 5.1-1.2 1.3-.6 1.8 9.7M379.7 171.3l6 2.9h.5l.8-.4M379.9 165.7l.8 5M380.7 170.7l6.3 3.1M380.7 170.7l-1 .6M385 163.3l-5.8 1.4M385 163.3l-1 .6-5.7 1.3M386.3 165.8l3.6 18.5 1 .7M386.3 165.8l.9 .6M387.2 166.4l3.6 18.4 .4 .2 3-1.7v6.8"/>
<path d="M347.6 180.4l-.7 .4-.4-.2-1-5.2 3.9-.1 4.9 5.1 1 5.3 .8 .6M347.6 180.4l7.5 4.4M356 180.8l1 5.1M357 185.9l-.7 .4-.3-.2-1.1-5.3 3.9-.1 4.9 5.2 1 5.2 .8 .6M357 185.9l7.6 4.3M359 180.3l4.9 5.2M364.9 184.9l-1 .6M365.4 186.2l1 5.1M366.4 191.3l-.7 .4-.3-.2-1-5.2 3.9-.2 .5 .5a23.9 23.9 0 0 0 5.3 4.2l.8 5.5 1.2 .3M366.4 191.3l8.4 4.3M367.8 184.8l-2.9 .1M368.6 185.7l-1-5.3 2.4-.3 3.1-.8 7.6 3.7 .9 5.3-7.1 1.9"/>
<path d="M368.6 185.7a17.2 17.2 0 0 0 5.9 4.5M368.6 180.3l.9 4.9M369.5 185.2l2.2 2a11 11 0 0 0 3.8 2.5M369.5 185.2l-.9 .5M375.5 189.7l-1 .5M376.2 190.6l.6 5.6M376.8 196.2l-.6 .4-.4-.2-.6-5.5 7-1.9 6.9 2.9 .5 .1 .9-.5 1 5.9M376.8 196.2l14.7 1.2M381.5 188l-6 1.7M382.1 181.9l-1 .6M382.7 188.4l-.9-5.3 5.2-1.4 1.4-.7 1.9 9.7M382.7 188.4l6.3 2.7 .5 .1 .8-.5"/>
<path d="M382.8 182.8l.8 5.1M383.6 187.9l6.7 2.8M383.6 187.9l-.9 .5M388.3 180.3l-6.2 1.6M388.3 180.3l-1.4 .6-5.8 1.6M390.7 191.1l2.8 .2a3.2 3.2 0 0 1 2.5 2.2 3 3 0 0 1 .1 3.5 2.33 2.33 0 0 1-2.3-.2l-2.4-.7v-.8M390.7 191.1v.8l2.4 .2M391.1 182.1l1.8-.9 1.9 1.1M393 196.6l-1.5 .8M393.1 194.4l2.7 1.4M393.1 192.1v2.3M393.1 194.4l-1.7 .9"/>
<path d="M393.1 192.1h.1a2.76 2.76 0 0 1 2.2 4.1l-.7 .1-3.3-1M393.3 183.8v5.8M393.3 189.6l-2.6 1.5M393.3 189.6l.9 .5M394.6 192.6a1.34 1.34 0 0 0 0 1.5 1.34 1.34 0 0 0 1.2 .6M394.9 189.7a5 5 0 0 1 3.4 5.8l-.5 .5-1.9 1.1M394.9 189.7l-.7 .4M0 222h25M0 235h25M325.2 235.9v28.2M367.4 235.9v56.1M400.2 235.9v28.3"/>
<path d="M415.9 235.9h-211.5v56.1M415.9 222.3h-128v69.7M0 248h25M204.4 252.3h83.5M367.4 250.4h48.5M0 261h25M0 274h25M204.4 264.1h211.5M367.4 278.1h48.5M0 287h25"/>
<circle cx="81.3" cy="67.4" r="1.2"/>
<circle cx="192" cy="67.4" r="1.2"/>
<circle cx="81.3" cy="148.8" r="1.2"/>
<circle cx="192" cy="148.8" r="1.2"/>
</g>
<path d="M407.4 256.9l-5.9 .1M408.7 256.9h6M411.7 253.9v6" fill="none" stroke="#191924" stroke-width=".27" stroke-dasharray="6.3 1.3 1.3 1.3" stroke-dashoffset="3"/>
<path d="M235 292h180.9" fill="none" stroke="#c0c0c0" stroke-width=".27"/>
<path d="M319.7 0v5M415.9 222.7h4.1M100.4 292v5M207.2 292v5M314 292v5" fill="none" stroke="#00f" stroke-width=".27"/>
<path d="M406.4 255h.1" fill="none" stroke="#0ff" stroke-width=".27"/>
<g fill="#000">
<path d="M83 39.9l3-.5v1.1zM187.3 39.4l3 .5-3 .6z"/>
<path d="M160.3 48.3l3 .6-3 .5zM110 48.9l3-.6v1.1z"/>
<path d="M205.3 58.9l.5 3h-1zM204.8 150.8h1l-.5 3z"/>
<path d="M242.7 48.9l3-.6v1.1zM271.5 48.3l3 .6-3 .5zM239.7 84l3 .5-3 .5zM251.7 84.5l3-.5v1z"/>
<path d="M156.3 76.1l.5 3h-1zM155.8 55.9h1l-.5 3z"/>
<path d="M239.7 124.6l3 .5-3 .5zM251.7 125.1l3-.5v1z"/>
<path d="M68.8 145.8h1l-.5 3zM69.3 67.4l.5 3h-1z"/>
<path d="M69.3 153.8l.5 3h-1zM68.8 145.8h1l-.5 3z"/>
<path d="M189.1 145.7l2.2 2.1-1.4-2.7zM192.7 149.8l1.3 2.7 .8-.6zM239.7 103.1l3 .5-3 .5zM261.6 103.6l3-.5v1z"/>
<path d="M189 176l3 .5-3 .5zM81.3 176.5l3-.5v1z"/>
</g>
<g fill="#fff" stroke="#fff" stroke-width=".35">
<path d="M40.9 9.6h31v5.9h-31z"/>
<path d="M331.8 250.2h22.4v4.3h-22.4z"/>
<path d="M218.1 164.5h16.3v5.7h-16.3z"/>
<path d="M5.6 248.5h13.6v4.3h-13.6z"/>
<path d="M7 274.5h9.6v4.3h-9.6z"/>
<path d="M7 287.5h9.6v4.3h-9.6z"/>
<path d="M7 261.5h10.9v4.2h-10.9z"/>
<path d="M3.3 217.4h19.1v4.2h-19.1z"/>
<path d="M7 235.4h9.6v4.2h-9.6z"/>
<path d="M7.1 222.5h9.5v4.2h-9.5z"/>
<path d="M296.6 250.2h20.3v4.3h-20.3z"/>
<path d="M404.4 237.3h8.2v4.2h-8.2z"/>
<path d="M215.3 237.3h16.3v4.2h-16.3z"/>
<path d="M251.9 237.3h32.6v4.2h-32.6z"/>
<path d="M205.7 255.8h8.2v4.2h-8.2z"/>
<path d="M375.1 237.3h16.3v4.2h-16.3z"/>
<path d="M337.9 237.3h16.3v4.2h-16.3z"/>
<path d="M342.2 224.2h50.8v4.4h-50.8z"/>
<path d="M297.3 237.3h16.3v4.2h-16.3z"/>
<path d="M404.8 265.2h10.2v4.2h-10.2z"/>
<path d="M389.6 265.2h10.2v4.2h-10.2z"/>
<path d="M289.3 272h10.2v4.2h-10.2z"/>
<path d="M303.3 265.5h10.2v4.2h-10.2z"/>
<path d="M289.3 279.5h10.2v4.2h-10.2z"/>
<path d="M327.2 286.5h10.2v4.3h-10.2z"/>
<path d="M373 286.3h36.6v4.2h-36.6z"/>
<path d="M327.2 279.4h10.2v4.2h-10.2z"/>
<path d="M370.6 265.2h12.3v4.2h-12.3z"/>
<path d="M289.3 286.6h10.2v4.2h-10.2z"/>
<path d="M305.4 272.5h12.2v4.3h-12.2z"/>
<path d="M231.3 271.1h28.3v3h-28.3z"/>
<path d="M216.6 281.9h19.8v2.9h-19.8z"/>
<path d="M257.3 281.9h16.9v2.9h-16.9z"/>
<path d="M225.7 264.7h39.5v5.2h-39.5z"/>
<path d="M367.8 279.4h16.3v4.2h-16.3z"/>
<path d="M340.8 265.5h10.2v4.2h-10.2z"/>
<path d="M327.2 272.5h10.2v4.3h-10.2z"/>
<path d="M375.1 251.4h16.3v4.2h-16.3z"/>
<path d="M37.8 239.9h19v4.4h-19z"/>
<path d="M37.8 249.7h50.8v4.4h-50.8z"/>
<path d="M37.8 254.7h86.7v4.4h-86.7z"/>
<path d="M37.8 259.6h139.7v4.4h-139.7z"/>
<path d="M37.8 264.5h95.2v4.4h-95.2z"/>
<path d="M37.8 269.4h80.4v4.5h-80.4z"/>
<path d="M37.8 274.4h55v4.4h-55z"/>
<path d="M328.5 229.2h78.3v4.4h-78.3z"/>
<path d="M342.2 223.6h51.5v3.6h-51.5z"/>
</g>
<text font-size="5.6" x="40.9" y="10.6" transform="rotate(-180 40.9 10.6)">-02</text>
<text font-size="4.3" x="218.1" y="168.9">3.6</text>
<text font-size="4.2" fill="#1f2633" x="294.5" y="230">ROBOSKIN</text>
<g font-size="4.1">
<text x="49.6" y="4.3">1</text>
<text x="155.1" y="4.6">2</text>
<text x="261.4" y="4.6">3</text>
<text x="366.6" y="4.6">4</text>
<text x="131.4" y="39.4">161</text>
<text x="416.9" y="36.3">A</text>
<text x="134.6" y="48.3">80</text>
<text x="254.3" y="48.3">47.66</text>
<text x="155.8" y="72.8" transform="rotate(-90 155.8 72.8)">25.88</text>
<text x="243.2" y="83.9">13.5</text>
<text x="68.7" y="104.9" transform="rotate(-90 68.7 104.9)">122</text>
<text x="247.8" y="103">28.39</text>
<text x="204.8" y="113.6" transform="rotate(-90 204.8 113.6)">142.38</text>
<text x="416.9" y="111.3">B</text>
<text x="243.7" y="124.5">13.5</text>
<text x="68.7" y="160.2" transform="rotate(-90 68.7 160.2)">7.5</text>
<text x="208.1" y="168.9">4×</text>
<text x="134.8" y="175.9">166</text>
<text x="416.9" y="185.3">C</text>
<text x="381.2" y="247.7">PC</text>
<text x="354.2" y="253.7">-02</text>
<text x="416.7" y="264.6">D</text>
<text x="343.1" y="276">2026/8/6</text>
<text x="386.9" y="276">83.64</text>
<text x="406.3" y="276">2:3</text>
<text x="397.9" y="283">A3</text>
<text x="49.6" y="295.6">1</text>
<text x="154.9" y="296">2</text>
<text x="264.7" y="296">3</text>
<text x="366.6" y="296">4</text>
</g>
<text font-size="3.8" x="40.9" y="14.2">ROBOSKIN.0230</text>
<g font-size="3.5" fill="#111">
<text x="227.5" y="167.9">רבוע</text>
<text x="297.3" y="240.2">קלחה םש</text>
<text x="375.1" y="240.2">רמוח</text>
<text x="404.4" y="240.2">תומכ</text>
<text x="375.1" y="254.2">רמוחה ןקת</text>
<text x="38.7" y="262.5">IT13;תלוביס תגרד GB/T 1800.1-2020, יפל :וניוצ אלש תויווק תודימל תולוביס3.</text>
<text x="38.7" y="267.4">K;הגרד GB/T1184-1996, יפל :וניוצ אלש םוקימו הרוצ תולוביס4.</text>
<text x="226.6" y="267.6">/ Limitוניוצ אלש תולוביס</text>
<text x="340.8" y="268.4">ךיראת</text>
<text x="289.3" y="274.9">ןונכת</text>
<text x="327.2" y="275.4">ןונכת</text>
<text x="289.3" y="282.4">הקידב</text>
<text x="327.2" y="282.3">הקידב</text>
<text x="367.8" y="282.3">ןויליג לדוג</text>
<text x="289.3" y="289.5">רושיא</text>
<text x="327.2" y="289.4">רושיא</text>
<text x="373.9" y="289.2">1ךותמ 1 ןויליג</text>
</g>
<g font-size="3.3" fill="#111">
<text x="7" y="277.2">המיתח</text>
<text x="7" y="290.3">ךיראת</text>
</g>
<text font-size="3.1" fill="#111" x="37.8" y="242.4">תוינכט תושירד</text>
<g font-size="3" fill="#111">
<text x="37.8" y="257.1">;</text>
<text x="38.6" y="257.1">םיגרבותמ םירוח יחתפ תוהקל שי: 0.5×45°; וניוצ אלש תווצק תייהק2.</text>
<text x="205.7" y="258.2">תורעה</text>
<text x="390.4" y="267.6">gלקשמ</text>
<text x="38.5" y="271.9">SC;בושח ןייפאמ ןייצמ CC, ◇ יטירק ןייפאמ ןייצמ ▽ ,טוטרשב5.</text>
</g>
<text font-size="2.9" x="328.5" y="232.7">ROBOSKIN</text>
<text font-size="2.9" fill="#111" x="297.3" y="252.6">PCדופיר תבשות</text>
<g font-size="2.8" fill="#111">
<text x="337.9" y="239.6">טוטרשה ההזמ</text>
<text x="37.8" y="252">;</text>
<text x="38.5" y="252">םידרגו רמוח יפדוע ,תודח תוניפ ריסהל שי1.</text>
<text x="217.4" y="284.1">\ Chamferהזאפ</text>
<text x="258" y="284.2">/ Angleתיווז</text>
</g>
<g font-size="2.8">
<text x="331.8" y="253.6">ROBOSKIN.0230</text>
<text x="205.6" y="280.8">±0.05</text>
<text x="207" y="277.2">&gt;0.5</text>
<text x="216" y="280.8">±0.05</text>
<text x="217.9" y="277.2">＞3</text>
<text x="227" y="280.8">±0.1</text>
<text x="228.5" y="277.2">＞6</text>
<text x="236.3" y="280.8">±0.15</text>
<text x="237.5" y="277.2">＞30</text>
<text x="247.4" y="280.8">±0.2</text>
<text x="247.4" y="277.2">＞120</text>
<text x="257.1" y="280.8">±0.3</text>
<text x="257.1" y="277.2">＞400</text>
<text x="266.6" y="277.2">＞1000</text>
<text x="267.3" y="280.8">±0.5</text>
<text x="278" y="277.2">＞2000</text>
<text x="279.9" y="280.8">±1</text>
<text x="207" y="287.8">&gt;0.5</text>
<text x="217.9" y="287.8">＞3</text>
<text x="228.5" y="287.8">＞6</text>
<text x="237.5" y="287.8">＞30</text>
<text x="248.4" y="287.8">&lt;10</text>
<text x="257.8" y="287.8">＞10</text>
<text x="268" y="287.8">＞50</text>
<text x="278.5" y="287.8">＞120</text>
<text x="207.1" y="291.3">±0.2</text>
<text x="217.3" y="291.3">±0.5</text>
<text x="228.5" y="291.3">±1</text>
<text x="238.7" y="291.3">±2</text>
<text x="248.6" y="291.1">±1°</text>
<text x="257.8" y="291.1">±30’</text>
<text x="268.1" y="291.1">±10’</text>
<text x="278.6" y="291.2">±20’</text>
</g>
<g font-size="2.7" fill="#111">
<text x="303.3" y="267.7">תווצ שיא</text>
<text x="37.8" y="276.6">.</text>
<text x="38.5" y="276.6">עבוקה רוקמה אוה 3D לדומ ,וניוצ אלש תודימל6.</text>
</g>
<text font-size="2.6" fill="#111" x="215.3" y="239.5">חטש ינפ לופיט</text>
<g font-size="2.5" fill="#111">
<text x="251.9" y="239.4">)ימיכ לופיט תוברל( ימרת לופיט</text>
<text x="370.6" y="267.3">הסרג רפסמ</text>
<text x="404.8" y="267.3">הדימ הנק</text>
</g>
<text font-size="2.3" x="342.2" y="226.5">ROBOSKIN</text>
<text font-size="2.3" fill="#111" x="231.9" y="273">\ Liner Measureתיווק הדימ</text>
<g font-size="2" fill="#111">
<text x="3.3" y="219">םיפתושמ םיקלח םושיר</text>
<text x="3.3" y="221">רזוח שומישב וא</text>
<text x="7.1" y="224.2">תקתעה</text>
<text x="7.1" y="226.3">טוטרש</text>
<text x="5.6" y="250.2">טוטרש רפסמ</text>
<text x="5.6" y="252.3">םדוק רוקמ</text>
<text x="7" y="263.1">רפסמ</text>
<text x="7" y="265.3">רוקמ טוטרש</text>
<text x="305.4" y="274.2">Lu</text>
<text x="305.4" y="276.3">Zhecheng</text>
</g>
<g font-size="1.7" fill="#111">
<text x="7" y="238.6">טוטרשה</text>
<text x="7" y="236.8">קתעה תקידב</text>
</g>
</svg>
